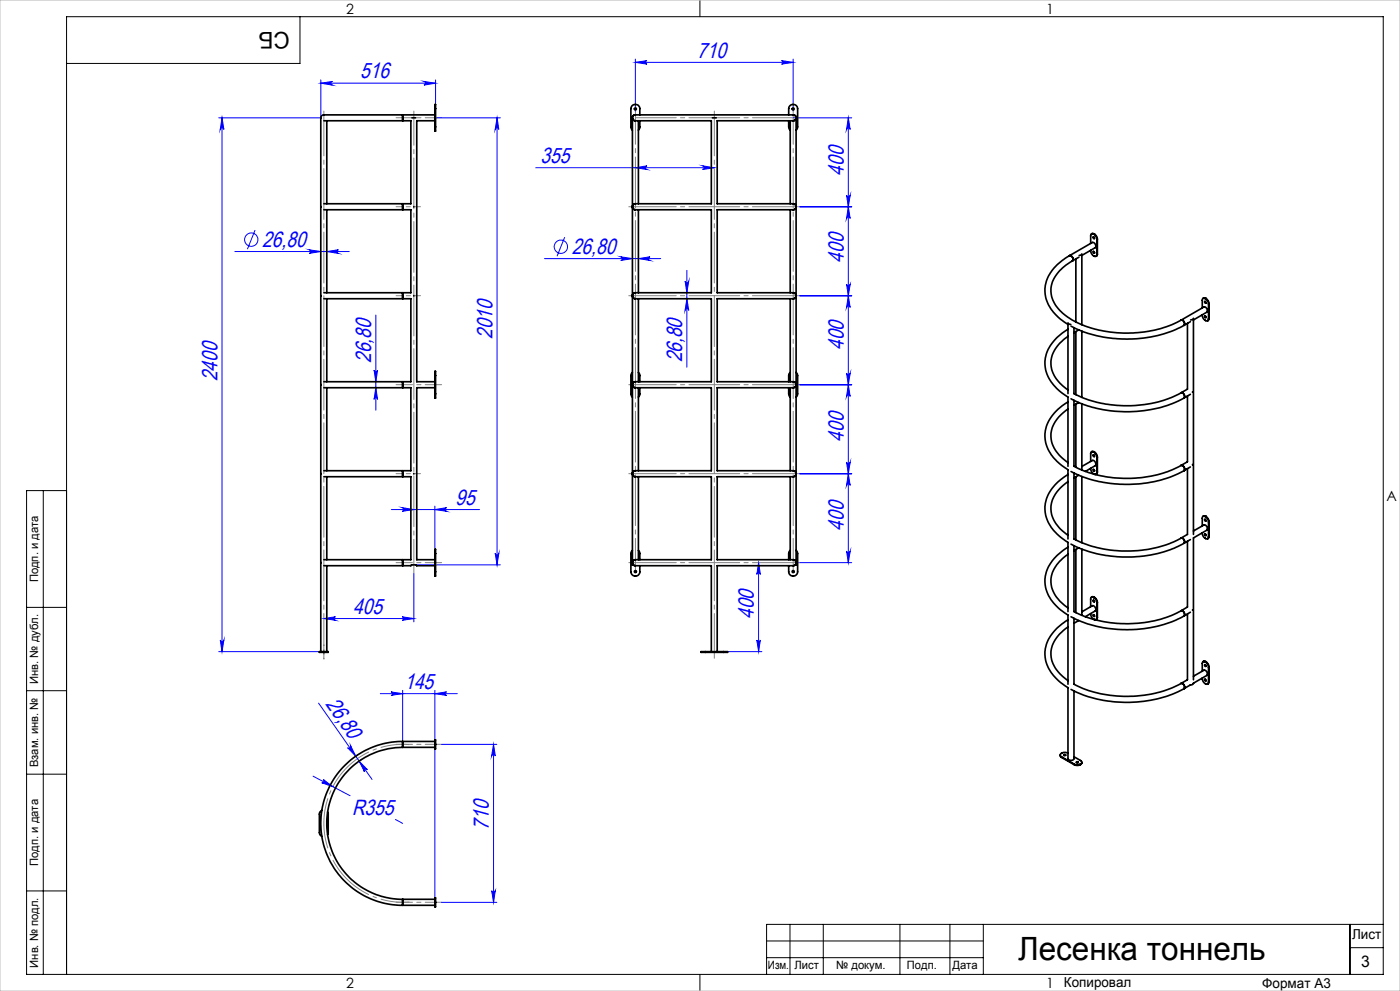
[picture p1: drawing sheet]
<svg xmlns="http://www.w3.org/2000/svg" width="420mm" height="297mm" viewBox="0 0 420 297" stroke-linecap="round" stroke-linejoin="round" font-family="sans-serif">
<g fill="none" stroke="#00f" stroke-width=".3">
<path d="M190.6 17.7v15.6M190.6 18.7h47.3M190.6 18.7l3.5-.5a.53 .53 0 0 0-.5 .5 .53 .53 0 0 0 .5 .5zM234.5 18.2l3.4 .5-3.4 .5a.53 .53 0 0 0 .5-.5 .53 .53 0 0 0-.5-.5zM237.9 17.7v15.6M66.6 35.3v160M66.6 35.3l.6 3.5a.55 .55 0 0 0-.6-.5 .55 .55 0 0 0-.5 .5zM96.2 24v11.3h-30.6M96.2 24.9h34.5M96.2 24.9l3.5-.5a.55 .55 0 0 0-.5 .6 .55 .55 0 0 0 .5 .5zM127.2 24.4l3.5 .5-3.5 .6a.55 .55 0 0 0 .5-.5 .55 .55 0 0 0-.5-.6zM130.5 35.3h19.6"/>
<path d="M130.7 24v7.3M149.1 35.3l.5 3.5a.55 .55 0 0 0-.5-.5 .55 .55 0 0 0-.5 .5zM149.1 35.3v134M237.9 35.3h17.6M254.5 35.3l.6 3.5a.55 .55 0 0 0-.6-.5 .55 .55 0 0 0-.5 .5zM254.5 35.3v133.3M160.7 50.3h53.6M190.6 50.3l3.5-.6a.55 .55 0 0 0-.5 .5 .55 .55 0 0 0 .5 .6zM210.8 49.7l3.5 .6-3.5 .5a.55 .55 0 0 0 .5-.6 .55 .55 0 0 0-.5-.5zM254 58.5a.55 .55 0 0 0 .5 .5 .55 .55 0 0 0 .6-.5l-.6 3.5zM70.4 75.4h34.4M76.5 69l-2.3 5.7"/>
<path d="M92.7 74.9l3.5 .5-3.5 .5a.55 .55 0 0 0 .5-.5 .55 .55 0 0 0-.5-.5zM98 75.4l3.5-.5a.55 .55 0 0 0-.5 .5 .55 .55 0 0 0 .5 .5zM163.3 77.5h34.9M169.4 71.1l-2.3 5.7M186.2 77l3.5 .5-3.5 .6a.55 .55 0 0 0 .5-.6 .55 .55 0 0 0-.5-.5zM191.5 77.5l3.5-.5a.55 .55 0 0 0-.5 .5 .55 .55 0 0 0 .5 .6zM240 62h15.5M254.5 62l.6 3.5a.55 .55 0 0 0-.6-.5 .55 .55 0 0 0-.5 .5zM112.7 94.4v28.5M205.5 84.2a.55 .55 0 0 0 .6 .5 .55 .55 0 0 0 .5-.5l-.5 3.5zM206.1 81v29M206.1 89.5l.5 3.5a.55 .55 0 0 0-.5-.5 .55 .55 0 0 0-.6 .5z"/>
<path d="M240 88.6h15.5M254 85.2a.55 .55 0 0 0 .5 .5 .55 .55 0 0 0 .6-.5l-.6 3.4zM254.5 88.6l.6 3.5a.55 .55 0 0 0-.6-.5 .55 .55 0 0 0-.5 .5zM112.2 110.9a.53 .53 0 0 0 .5 .5 .53 .53 0 0 0 .6-.5l-.6 3.5zM112.7 116.2l.6 3.5a.53 .53 0 0 0-.6-.5 .53 .53 0 0 0-.5 .5zM240 115.3h15.5M254 111.8a.55 .55 0 0 0 .5 .5 .55 .55 0 0 0 .6-.5l-.6 3.5zM254.5 115.3l.6 3.5a.55 .55 0 0 0-.6-.5 .55 .55 0 0 0-.5 .5zM254 138.5a.55 .55 0 0 0 .5 .5 .55 .55 0 0 0 .6-.5l-.6 3.5zM117.4 152.7h26.5M120.6 152.1l3.5 .6-3.5 .5a.55 .55 0 0 0 .6-.5 .55 .55 0 0 0-.6-.6zM130.5 151.7v12.9"/>
<path d="M130.5 152.7l3.5-.6a.55 .55 0 0 0-.6 .6 .55 .55 0 0 0 .6 .5zM240 142h15.5M254.5 142l.6 3.5a.55 .55 0 0 0-.6-.6 .55 .55 0 0 0-.5 .6zM124.1 171.9v14.5M125 169.3h25.1M148.6 165.8a.55 .55 0 0 0 .5 .5 .55 .55 0 0 0 .5-.5l-.5 3.5zM227.6 168.6l.5 3.6a.53 .53 0 0 0-.5-.6 .53 .53 0 0 0-.6 .6zM227.6 168.6v26.7M240 168.6h15.5M254 165.1a.55 .55 0 0 0 .5 .6 .55 .55 0 0 0 .6-.6l-.6 3.5zM65.6 195.3h30.6M66.1 191.8a.55 .55 0 0 0 .5 .5 .55 .55 0 0 0 .6-.5l-.6 3.5z"/>
<path d="M97.2 185.4h26.9M97.2 185.4l3.4-.5a.53 .53 0 0 0-.5 .5 .53 .53 0 0 0 .5 .5zM120.6 184.9l3.5 .5-3.5 .5a.53 .53 0 0 0 .5-.5 .53 .53 0 0 0-.5-.5zM215.2 195.3h13.4M227 191.8a.53 .53 0 0 0 .6 .5 .53 .53 0 0 0 .5-.5l-.5 3.5zM95.6 210.7l11.1 15.9M114.1 207.9h23.1M117.3 207.4l3.5 .5-3.5 .5a.53 .53 0 0 0 .5-.5 .53 .53 0 0 0-.5-.5zM120.8 206.9v15.3M130.5 206.9v62.2M130.5 207.9l3.5-.5a.53 .53 0 0 0-.5 .5 .53 .53 0 0 0 .5 .5zM93.9 232.6l11.1 5.9"/>
<path d="M97 233.6l2.9 2.2-3.4-1.2a.54 .54 0 0 0 .7-.3 .54 .54 0 0 0-.2-.7zM104.3 224.1a.55 .55 0 0 0 .7 .1 .55 .55 0 0 0 .2-.8l1.5 3.2zM106.7 226.6l1 1.5M107.5 226.1l-.8 .5M107.7 228.1l2.5 2.6a.53 .53 0 0 0-.7-.2 .53 .53 0 0 0-.2 .8zM107.7 228.1l3.9 5.5M108.6 227.5l-.8 .6M132.5 223.1h16.5M148.1 223.1v47.3M148.1 223.1l.5 3.5a.55 .55 0 0 0-.6-.5 .55 .55 0 0 0-.5 .5zM118.6 245.6l2.2 1.2M132.5 270.4h16.5"/>
<path d="M147.5 266.9a.55 .55 0 0 0 .5 .5 .55 .55 0 0 0 .6-.5l-.5 3.5z"/>
<circle cx="75.4" cy="71.8" r="1.99"/>
<circle cx="168.3" cy="73.9" r="1.99"/>
</g>
<path d="M122.8 223.2a23.7 23.7 0 0 0-25.6 23.5 23.7 23.7 0 0 0 25.6 23.6" fill="none" stroke="#808080" stroke-width=".3" stroke-dasharray="15.2 1.3 1.3 1.3" stroke-dashoffset="6.5" stroke-linecap="butt"/>
<path d="M132.5 35.3h-13.7M132.5 115.3h-13.7M132.5 168.6h-13.7M132.5 223.1h-13.7M118.8 270.4h13.7" fill="none" stroke="#808080" stroke-width=".3" stroke-dasharray="15.2 1.3 1.3 1.3" stroke-dashoffset="10.3"/>
<path d="M118.8 62h7.4M126.2 88.6h-7.4M126.2 142h-7.4" fill="none" stroke="#808080" stroke-width=".3" stroke-dasharray="15.2 1.3 1.3 1.3" stroke-dashoffset="13.5"/>
<path d="M124.2 171.9v-138.6" fill="none" stroke="#808080" stroke-width=".3" stroke-dasharray="15.2 1.3 1.3 1.3" stroke-dashoffset="5"/>
<path d="M97.2 197.3v-164M214.3 197.3v-164" fill="none" stroke="#808080" stroke-width=".3" stroke-dasharray="15.2 1.3 1.3 1.3" stroke-dashoffset="1.8"/>
<path d="M97.1 197.5v-4.2M97.2 197.5v-4.2" fill="none" stroke="#808080" stroke-width=".3" stroke-dasharray="15.2 1.3 1.3 1.3" stroke-dashoffset="15"/>
<path d="M190.6 171.3v-138M238 171.3v-138" fill="none" stroke="#808080" stroke-width=".3" stroke-dasharray="15.2 1.3 1.3 1.3" stroke-dashoffset="5.3"/>
<path d="M238 35.3h-47.4" fill="none" stroke="#808080" stroke-width=".3" stroke-dasharray="15.2 1.3 1.3 1.3" stroke-dashoffset="3"/>
<path d="M188.6 62h51.4M188.6 88.6h51.4M188.6 115.3h51.4M188.6 142h51.4M188.6 168.6h51.4" fill="none" stroke="#808080" stroke-width=".3" stroke-dasharray="15.2 1.3 1.3 1.3" stroke-dashoffset="1"/>
<g fill="none" stroke="#000" stroke-width=".3">
<path d="M90 5v14h-70M210 0v5M13 147v145M20 147h-12v145h407v-287h-395v287M8 182h12M8 207h12M8 232h12M8 267h12M237 277v15M247 277v15M270 277v15M285 277v15"/>
<path d="M295 277v15M405 277v15M415 277h-185v15M210 292v5M230 282h65M230 287h65M405 284h10"/>
</g>
<path d="M0 0h420v297h-420z" fill="none" stroke="#c0c0c0" stroke-width=".3"/>
<g fill="#00f">
<path d="M107.7 228.1l2.5 2.6a.53 .53 0 0 0-.7-.2 .53 .53 0 0 0-.2 .8zM104.3 224.1a.55 .55 0 0 0 .7 .1 .55 .55 0 0 0 .2-.8l1.5 3.2z"/>
<path d="M120.6 184.9l3.5 .5-3.5 .5a.53 .53 0 0 0 .5-.5 .53 .53 0 0 0-.5-.5zM97.2 185.4l3.4-.5a.53 .53 0 0 0-.5 .5 .53 .53 0 0 0 .5 .5zM127.2 24.4l3.5 .5-3.5 .6a.55 .55 0 0 0 .5-.5 .55 .55 0 0 0-.5-.6zM96.2 24.9l3.5-.5a.55 .55 0 0 0-.5 .6 .55 .55 0 0 0 .5 .5zM98 75.4l3.5-.5a.55 .55 0 0 0-.5 .5 .55 .55 0 0 0 .5 .5zM92.7 74.9l3.5 .5-3.5 .5a.55 .55 0 0 0 .5-.5 .55 .55 0 0 0-.5-.5zM130.5 207.9l3.5-.5a.53 .53 0 0 0-.5 .5 .53 .53 0 0 0 .5 .5zM117.3 207.4l3.5 .5-3.5 .5a.53 .53 0 0 0 .5-.5 .53 .53 0 0 0-.5-.5zM210.8 49.7l3.5 .6-3.5 .5a.55 .55 0 0 0 .5-.6 .55 .55 0 0 0-.5-.5zM190.6 50.3l3.5-.6a.55 .55 0 0 0-.5 .5 .55 .55 0 0 0 .5 .6zM191.5 77.5l3.5-.5a.55 .55 0 0 0-.5 .5 .55 .55 0 0 0 .5 .6zM186.2 77l3.5 .5-3.5 .6a.55 .55 0 0 0 .5-.6 .55 .55 0 0 0-.5-.5z"/>
<path d="M120.6 152.1l3.5 .6-3.5 .5a.55 .55 0 0 0 .6-.5 .55 .55 0 0 0-.6-.6zM130.5 152.7l3.5-.6a.55 .55 0 0 0-.6 .6 .55 .55 0 0 0 .6 .5zM97 233.6a.54 .54 0 0 1 .2 .8 .54 .54 0 0 1-.7 .2l3.4 1.2zM190.6 18.7l3.5-.5a.53 .53 0 0 0-.5 .5 .53 .53 0 0 0 .5 .5zM234.5 18.2l3.4 .5-3.4 .5a.53 .53 0 0 0 .5-.5 .53 .53 0 0 0-.5-.5z"/>
<path d="M112.7 116.2l.6 3.5a.53 .53 0 0 0-.6-.5 .53 .53 0 0 0-.5 .5zM112.2 110.9a.53 .53 0 0 0 .5 .5 .53 .53 0 0 0 .6-.5l-.6 3.5zM148.6 165.8a.55 .55 0 0 0 .5 .5 .55 .55 0 0 0 .5-.5l-.5 3.5zM149.1 35.3l.5 3.5a.55 .55 0 0 0-.5-.5 .55 .55 0 0 0-.5 .5zM227 191.8a.53 .53 0 0 0 .6 .5 .53 .53 0 0 0 .5-.5l-.5 3.5zM227.6 168.6l.5 3.6a.53 .53 0 0 0-.5-.6 .53 .53 0 0 0-.6 .6zM254 165.1a.55 .55 0 0 0 .5 .6 .55 .55 0 0 0 .6-.6l-.6 3.5zM254.5 142l.6 3.5a.55 .55 0 0 0-.6-.6 .55 .55 0 0 0-.5 .6zM254 138.5a.55 .55 0 0 0 .5 .5 .55 .55 0 0 0 .6-.5l-.6 3.5zM254.5 115.3l.6 3.5a.55 .55 0 0 0-.6-.5 .55 .55 0 0 0-.5 .5zM254 111.8a.55 .55 0 0 0 .5 .5 .55 .55 0 0 0 .6-.5l-.6 3.5zM254.5 88.6l.6 3.5a.55 .55 0 0 0-.6-.5 .55 .55 0 0 0-.5 .5zM254 85.2a.55 .55 0 0 0 .5 .5 .55 .55 0 0 0 .6-.5l-.6 3.4zM254.5 62l.6 3.5a.55 .55 0 0 0-.6-.5 .55 .55 0 0 0-.5 .5zM254 58.5a.55 .55 0 0 0 .5 .5 .55 .55 0 0 0 .6-.5l-.6 3.5zM254.5 35.3l.6 3.5a.55 .55 0 0 0-.6-.5 .55 .55 0 0 0-.5 .5z"/>
<path d="M66.6 35.3l.6 3.5a.55 .55 0 0 0-.6-.5 .55 .55 0 0 0-.5 .5zM66.1 191.8a.55 .55 0 0 0 .5 .5 .55 .55 0 0 0 .6-.5l-.6 3.5zM148.1 223.1l.5 3.5a.55 .55 0 0 0-.6-.5 .55 .55 0 0 0-.5 .5zM147.5 266.9a.55 .55 0 0 0 .5 .5 .55 .55 0 0 0 .6-.5l-.5 3.5zM205.5 84.2a.55 .55 0 0 0 .6 .5 .55 .55 0 0 0 .5-.5l-.5 3.5zM206.1 89.5l.5 3.5a.55 .55 0 0 0-.5-.5 .55 .55 0 0 0-.6 .5z"/>
</g>
<g fill="none" stroke="#000" stroke-width=".5">
<path d="M97.2 36.2h23.6M98 36.2v24.9M120.8 34.4h-22.3a1.88 1.88 0 0 0-2.3 .8v160.1M120.8 34.4v1.8M120.8 34.4h9.7M120.8 36.2h2.5v24.9h-2.5M123.6 35.3h1.1M130.5 32.6v-1.3h.2v1.3M130.5 38v1.3h.2v-1.3M130.5 36.2h-5.5v78.2h5.5M130.5 32.6h.2M130.5 38h.2"/>
<path d="M130.5 32.6v5.4M130.7 32.6v5.4M189.7 35.4v26.5M190.6 36.2h22.8v24.9h-22.8M190.6 34.4h47.3M190.6 34.4a.88 .88 0 0 0-.9 .9 .88 .88 0 0 0 .9 .9M191.5 36.2v24.9M191.9 34.4v-1.8a1.34 1.34 0 0 0-1.3-1.3 1.34 1.34 0 0 0-1.3 1.3v5.4l.4 1M191.9 36.2v2l-.4 .8M213.7 35.3h1.2M236.6 34.4v-1.8a1.34 1.34 0 0 1 1.3-1.3 1.34 1.34 0 0 1 1.4 1.3v5.4l-.5 1M236.6 36.2v1.8l.5 1"/>
<path d="M237.1 36.2v24.9M237.9 36.2h-22.7v24.9h22.7M237.9 34.4a.88 .88 0 0 1 .9 .9 .88 .88 0 0 1-.9 .9M238.8 35.4v26.5M97.2 62.9h23.6M97.2 61.1h23.6M98 62.9v24.8M120.8 61.1v1.8M120.8 62.9h2.5v24.8h-2.5M124.1 61.9v.2M189.7 62.1v26.5M190.6 62.9h22.8v24.8h-22.8"/>
<path d="M190.6 61.1a.9 .9 0 0 0-.9 .9 .9 .9 0 0 0 .9 .9M191.5 62.9v24.8M237.1 62.9v24.8M237.9 62.9h-22.7v24.8h22.7M237.9 61.1a.9 .9 0 0 1 .9 .9 .9 .9 0 0 1-.9 .9M238.8 62.1v26.5M320.9 76.6a12.8 12.8 0 0 0-7.4 10.3 12.3 12.3 0 0 0 6.9 10.3v20.8M320.9 76.6a1.02 1.02 0 0 1 .8 1.6M320.9 76.6l6.8-3.9a1.02 1.02 0 0 1 .9 1.5l-4 2.3v20.8M321.7 78.2a11.1 11.1 0 0 0-6.4 8.8 10.2 10.2 0 0 0 5.5 8.4 35.7 35.7 0 0 0 27.1 3.2l3.5-1.2 2.9-1.4M322.8 77.6v18.9M323.7 77.1l-2 1.1"/>
<path d="M324.6 76.1l-.4 .3-.5 .1M327.2 75a1.42 1.42 0 0 0 1.7 1.7l.2-.5M327.4 70.1h.8M327.9 75.4a.25 .25 0 0 1 .4 .1 .25 .25 0 0 1-.3 .3zM327.9 71h.3a.27 .27 0 0 1 .2 .4 .27 .27 0 0 1-.4 .1 .27 .27 0 0 1-.1-.3zM328.1 70.2l-.6-.1-.3 .3v2.6M328.1 71l.2 .5M328.1 75.3l.2 .5M328.1 70.2h.1M328.2 70.2l.5 .5 .4 1.1M328.2 70.1l-.1 .1M328.2 70.1h.1"/>
<path d="M328.3 70.1l.7 .8 .2 .8M328.3 70.1l-.1 .1M329.1 71.8v4.4M329.2 76.2l-.4 .6M329.2 71.7v4.5M329.2 71.7l-.1 .1M329.2 76.2h-.1M97.2 89.5h23.6M97.2 87.7h23.6M98 89.5v24.9M120.8 87.7v1.8M120.8 89.5h2.5v24.9h-2.5"/>
<path d="M124.1 88.6v.1M189.7 88.7v26.5M190.6 89.5h22.8v24.9h-22.8M190.6 87.7a.9 .9 0 0 0-.9 .9 .9 .9 0 0 0 .9 .9M191.5 89.5v24.9M237.1 89.5v24.9M237.9 89.5h-22.7v24.9h22.7M237.9 87.7a.9 .9 0 0 1 .9 .9 .9 .9 0 0 1-.9 .9M238.8 88.7v26.5M320.4 98.7a12.5 12.5 0 0 0-6.9 10.4 12.5 12.5 0 0 0 6.9 9.9v20.8M320.4 96.8l.4 .4h.4M322.2 98.2v19.8a36.2 36.2 0 0 0 32.1-.3"/>
<path d="M322.8 99.4v18.9M323.6 98.9l-1.4 .8M324.6 99.2v19.9M354.3 96a1.04 1.04 0 0 1 1.1 1.3l-.2 .2M354.3 96l6.9-4a1.05 1.05 0 0 1 .9 1.6l-4.1 2.3v64.3M355.2 97.5a38.1 38.1 0 0 1-33.9 .3M356.2 96.9v19.7l-1.9 1.1M357.1 96.4l-1.9 1.1M358 95.4l-.2 .3-.6 .2M360.7 94.4a1.46 1.46 0 0 0 1.7 1.6l.1-.4M361.5 90.4l.3 .4M361.5 94.7l.3 .4"/>
<path d="M361.5 90.3v.1M361.6 89.5l-.5-.1-.3 .2-.1 2.7M361.6 89.5h.1M361.7 89.5l.6 .8 .2 .8M361.7 89.4h-.8M361.7 89.4l-.1 .1M361.7 89.4l.1 .1M361.8 89.5l.7 .7 .2 .8M361.8 89.5h-.1M362.5 91.1v4.5M362.7 95.5l-.4 .6M362.7 91l-.2 .1"/>
<path d="M362.7 95.5l-.2 .1M362.7 91v4.5M97.2 116.2h23.6M97.2 114.4h23.6M98 116.2v24.9M120.8 114.4v1.8M120.8 116.2h2.5v24.9h-2.5M130.5 112.6v-1.3h.2v1.3M130.5 118v1.3h.2v-1.3M130.5 116.2h-5.5v51.5h5.5M130.5 112.6v5.4M130.5 112.6h.2"/>
<path d="M130.5 118h.2M130.7 112.6v5.4M189.7 111.6l-.4 1v5.4l.4 1M189.7 115.4v26.5M190.6 116.2h22.8v24.9h-22.8M190.6 114.4a.9 .9 0 0 0-.9 .9 .9 .9 0 0 0 .9 .9M191.5 111.6l.4 .8v2M191.5 116.2v24.9M191.9 116.2v2l-.4 .8M236.6 116.2v1.8l.5 1M237.1 111.6l-.5 1v1.8M237.1 116.2v24.9"/>
<path d="M237.9 116.2h-22.7v24.9h22.7M237.9 114.4a.9 .9 0 0 1 .9 .9 .9 .9 0 0 1-.9 .9M238.8 111.6l.5 1v5.4l-.5 1M238.8 115.4v26.5M320.4 100.8a9.9 9.9 0 0 0-5.1 8.7 10.5 10.5 0 0 0 5.1 7.4M322.2 120v19.7a36.2 36.2 0 0 0 32.1-.2M354.3 117.7a1.02 1.02 0 0 1 .9 1.6M355.2 119.3a37.8 37.8 0 0 1-33.9 .2M356.2 118.7v19.7l-1.9 1.1M357.1 118.2l-1.9 1.1M357.8 117.4v.2M320.4 120.4a12.5 12.5 0 0 0-6.9 10.4 12.5 12.5 0 0 0 6.9 10v20.7"/>
<path d="M320.4 122.6a9.5 9.5 0 0 0-5 9.4 11.3 11.3 0 0 0 5 6.6M322.8 121.1v18.9M323.6 120.6l-1.4 .9M324.6 139.8l3.1-1.8a1.02 1.02 0 0 1 .9 1.6l-3 1.7M324.6 121v19.8M327.9 136.4a.25 .25 0 0 1 .5 .1 .25 .25 0 0 1-.4 .3zM328 136.4l.3 .4M328.1 135.5l-.5-.1-.3 .2-.1 2.7M328.1 135.5h.1M328.1 136.3l-.1 .1M328.2 135.5l.7 .8 .2 .8M328.2 135.4h-.8"/>
<path d="M328.2 135.4l-.1 .1M328.2 135.4l.1 .1M328.3 135.5l.5 .4 .4 1.1M328.3 135.5h-.1M329.1 137.1v4.5M329.2 137l-.1 .1M329.2 137v4.5M354.3 139.5a1.02 1.02 0 0 1 .9 1.5M357.1 139.9l-1.9 1.1M357.8 139.2v.1M97.2 142.9h23.6M97.2 141.1h23.6"/>
<path d="M98 142.9v24.8M120.8 141.1v1.8M120.8 142.9h2.5v24.8h-2.5M124.1 141.9v.2M189.7 142.1v26.5M190.6 142.9h22.8v24.8h-22.8M190.6 141.1a.9 .9 0 0 0-.9 .9 .9 .9 0 0 0 .9 .9M191.5 142.9v24.8M237.1 142.9v24.8M237.9 142.9h-22.7v24.8h22.7M237.9 141.1a.9 .9 0 0 1 .9 .9 .9 .9 0 0 1-.9 .9M238.8 142.1v26.5"/>
<path d="M320.4 142.2a12.5 12.5 0 0 0-6.9 10.4 12.5 12.5 0 0 0 6.9 10v20.7M320.4 144.4a9.6 9.6 0 0 0-5 9.4 11.3 11.3 0 0 0 5 6.6M322.2 141.8v19.7a36.4 36.4 0 0 0 32.1-.2M322.8 142.9v18.9M323.6 142.4l-1.4 .8M324.6 142.8v19.8M327.2 140.4l.4 1.2 .8 .6M327.9 140.7a.25 .25 0 0 1 .4 .1 .25 .25 0 0 1-.3 .3zM328.1 140.7l.2 .4M329.1 141.6l-.2 .5-.5 .1M329.2 141.5l-.4 .6M329.2 141.5l-.1 .1"/>
<path d="M355.2 141a38 38 0 0 1-33.9 .3M356.2 140.5v19.7l-1.9 1.1M358 159.1l3.2-1.8a1.07 1.07 0 0 1 .9 1.6l-4.1 2.3v42.5M360.7 159.7a1.46 1.46 0 0 0 1.7 1.7l.1-.5M360.9 154.7h.8M361.5 155.6l.3 .5M361.6 154.8l-.5-.1-.4 .3v2.6M361.6 154.8l.1 .1M361.7 154.9l.6 .7 .2 .8M361.7 154.7l-.1 .1M361.7 154.7l.1 .1M361.8 154.8l.7 .7 .2 .8"/>
<path d="M361.8 154.8l-.1 .1M362.5 156.4v4.5M362.7 156.3v4.5M362.7 156.3l-.2 .1M97.2 169.5h23.6M97.2 167.7h23.6M98 169.5v25.8M120.8 169.5h2.5l.2-.2h1.3l.2 .2h5.5M120.8 167.7v1.8M130.5 165.9v-1.3h.2v1.3M130.5 171.4v1.2h.2v-1.2M130.5 165.9v5.5"/>
<path d="M130.5 165.9h.2M130.5 171.4h.2M130.7 165.9v5.5M189.7 168.7v.6h.3M189.7 165l-.4 .9v5.5a1.34 1.34 0 0 0 1.3 1.2 1.34 1.34 0 0 0 1.3-1.2v-1.9M190.6 169.5h22.8v25.8M190.6 167.7a.9 .9 0 0 0-.9 .9 .9 .9 0 0 0 .9 .9M191.5 165l.4 .7v2M237.1 165l-.5 .9v1.8M237.9 169.5h-22.7v25.8M237.9 167.7a.9 .9 0 0 1 .9 .9 .9 .9 0 0 1-.9 .9M238.8 168.7v.6h-.3"/>
<path d="M238.8 165l.5 .9v5.5a1.34 1.34 0 0 1-1.4 1.2 1.34 1.34 0 0 1-1.3-1.2v-1.9M320.4 164a12.5 12.5 0 0 0-6.9 10.4 12.5 12.5 0 0 0 6.9 9.9v20.8M320.4 166.1a9.6 9.6 0 0 0-5 9.5 11.3 11.3 0 0 0 5 6.6M322.2 163.5v19.8a36.2 36.2 0 0 0 32.1-.2M322.8 164.7v18.9M323.6 164.2l-1.4 .8M324.6 164.6v19.8M327.4 179h.8M327.9 179.9a.25 .25 0 0 1 .4 .1 .25 .25 0 0 1-.3 .3zM328.1 179l-.5-.1-.4 .4v2.5M328.1 179.9l.2 .4M328.1 179l.1 .1"/>
<path d="M328.2 179.1l.5 .4 .4 1.2M328.2 179h-.1M328.2 179h.1M328.3 179l.7 .7 .2 .8M328.3 179l-.1 .1M354.3 161.3a1.02 1.02 0 0 1 .9 1.5M355.2 162.8a38 38 0 0 1-33.9 .3M356.2 162.2v19.7l-1.9 1.2M357.1 161.7l-1.9 1.1M361.4 160.1a.24 .24 0 0 1 .4 .1 .24 .24 0 0 1-.2 .3zM361.5 160l.3 .5M362.7 160.8l-.4 .7"/>
<path d="M362.7 160.8l-.2 .1M97.1 195.3h-1.3v.2h1.3M97.1 195.5h.1M97.1 195.3v.2M97.1 195.3h.1M97.2 195.3h1.3v.2h-1.3M97.2 195.3v.2M211.6 195.3h-1.3v.2h1.3M211.6 195.5h5.4M211.6 195.3h5.4M211.6 195.3v.2M217 195.3h1.3v.2h-1.3"/>
<path d="M217 195.3v.2M320.4 185.8a12.5 12.5 0 0 0-6.9 10.4 12.5 12.5 0 0 0 6.9 9.9v21.3a1.03 1.03 0 0 0 1.8 0v-20.3M320.4 187.9a9.9 9.9 0 0 0-5.1 8.7 10.5 10.5 0 0 0 5.1 7.4M322.2 185.3v19.8a36.2 36.2 0 0 0 32.1-.3M323.6 186l-1.4 .8M324.6 183.4l3.1-1.9a1.02 1.02 0 0 1 .9 1.6l-3 1.7M327.2 183.9l.4 1.2 .8 .6M327.9 184.3a.25 .25 0 0 1 .4 .1 .25 .25 0 0 1-.3 .3zM328.1 184.2l.2 .5M329.1 185.1l-.2 .6h-.5M329.1 180.7v4.4M329.2 185l-.4 .7"/>
<path d="M329.2 180.5v4.5M329.2 180.5l-.1 .2M329.2 185l-.1 .1M354.3 183.1a1.04 1.04 0 0 1 1.1 1.3l-.2 .2M355.2 184.6a38.1 38.1 0 0 1-33.9 .3M356.2 184v19.7l-1.9 1.1M357.1 183.5l-1.9 1.1M357.8 182.8v.1M361.5 199.2l.3 .5M361.6 198.4a.52 .52 0 0 0-.7-.1 .52 .52 0 0 0-.2 .6v2.3M361.6 198.4h.1M361.7 198.4l.6 .7 .2 .9"/>
<path d="M361.7 198.3h-.8M361.7 198.3l-.1 .1M361.7 198.3h.1M361.8 198.3l.7 .8 .2 .8M361.8 198.3l-.1 .1M362.5 200v4.4M362.7 199.9v4.4M362.7 199.9l-.2 .1M354.3 204.8a1.02 1.02 0 0 1 .9 1.6M355.2 206.4a37.8 37.8 0 0 1-33.9 .2M357.1 205.3l-1.9 1.1M358 204.8l-.3 .4-.6 .1"/>
<path d="M358 202.7l3.2-1.8a1.05 1.05 0 0 1 .9 1.5l-4.1 2.3M358 204.7v.1M360.7 203.2a1.42 1.42 0 0 0 1.7 1.7l.1-.5M361.5 203.5l.3 .5M362.7 204.3l-.4 .7M362.7 204.3l-.2 .1M120.8 224a22.8 22.8 0 0 0-22.8 22.7 22.8 22.8 0 0 0 22.8 22.8M120.8 222.2a24.6 24.6 0 0 0-24.6 24.6 24.6 24.6 0 0 0 24.6 24.5M120.8 222.2v1.8M120.8 224h9.7M120.8 222.2h9.7M130.5 223v-1.2h.2v1.2"/>
<path d="M130.5 223.2v1.2h.2v-1.2M130.5 223v.2M130.5 223h.2M130.5 223.2h.2M130.7 223v.2M318.1 226.3l.3 .7M318.4 226.8l3.9 2.2M318.4 226.8v.2M318.4 227l3.9 2.2M319.2 226.2l.3-.1a.23 .23 0 0 1-.1 .4 .23 .23 0 0 1-.2-.3zM319.2 226.4h.5M320.4 225.8a1.43 1.43 0 0 0-2.3 .6l.3 .4"/>
<path d="M322.2 226.8l2.2 1.3 .2 .4-.4 .5M322.3 229l.6 .2 1.2-.2M322.3 229.2l.8 .2 1-.2M322.3 229v.2M322.9 228.5h.6M324.1 229v.2M324.2 229h-.1M324.2 229v.1M324.2 229.1l-.1 .1M324.6 228.5l-.4 .6M96.6 242.9l-.6 .4-.2 .5v5.7a1.15 1.15 0 0 0 .8 1.1M98.3 243.4l.2 .4v5.9l-.2 .5"/>
<path d="M120.8 269.5v1.8M120.8 269.5h9.7M120.8 271.3h9.7M130.5 270.4v-1.3h.2v1.3M130.5 270.5v1.3h.2v-1.3M130.5 270.4v.1M130.5 270.4h.2M130.5 270.5h.2M130.7 270.4v.1"/>
<circle cx="190.6" cy="32.7" r=".3"/>
<circle cx="237.9" cy="32.7" r=".31"/>
<circle cx="361.6" cy="90.7" r=".26"/>
<circle cx="361.6" cy="94.9" r=".26"/>
<circle cx="361.6" cy="156" r=".26"/>
<circle cx="190.6" cy="171.3" r=".3"/>
<circle cx="237.9" cy="171.3" r=".3"/>
<circle cx="361.6" cy="199.5" r=".26"/>
<circle cx="361.6" cy="203.8" r=".26"/>
<circle cx="323.1" cy="228.4" r=".25"/>
</g>
<text font-size="9.6" x="305.4" y="287.8">Лесенка тоннель</text>
<text font-size="6.9" x="86.9" y="9.4" transform="rotate(-180 86.9 9.4)">СБ</text>
<g font-size="6.6" fill="#00f">
<text x="209.1" y="17.3">710</text>
<text x="108.1" y="23.5">516</text>
<text x="162.2" y="48.8">355</text>
<text x="253.1" y="52.7" transform="rotate(-90 253.1 52.7)">400</text>
<text x="78.7" y="74">26,80</text>
<text x="171.6" y="76.1">26,80</text>
<text x="253.1" y="78.7" transform="rotate(-90 253.1 78.7)">400</text>
<text x="147.7" y="101.6" transform="rotate(-90 147.7 101.6)">2010</text>
<text x="253.1" y="104.9" transform="rotate(-90 253.1 104.9)">400</text>
<text x="111.3" y="108.8" transform="rotate(-90 111.3 108.8)">26,80</text>
<text x="204.7" y="108.6" transform="rotate(-90 204.7 108.6)">26,80</text>
<text x="65.2" y="114.3" transform="rotate(-90 65.2 114.3)">2400</text>
<text x="253.1" y="132.4" transform="rotate(-90 253.1 132.4)">400</text>
<text x="136.6" y="151.3">95</text>
<text x="253.1" y="159.1" transform="rotate(-90 253.1 159.1)">400</text>
<text x="106" y="183.9">405</text>
<text x="226.2" y="185.5" transform="rotate(-90 226.2 185.5)">400</text>
<text x="121.3" y="206.4">145</text>
<text x="97.6" y="211" transform="rotate(55 97.6 211)">26,80</text>
<text x="105.6" y="244.2">R355</text>
<text x="146.6" y="248.6" transform="rotate(-90 146.6 248.6)">710</text>
</g>
<text font-size="4.8" x="408.3" y="289.7">3</text>
<g font-size="4.2">
<text x="103.8" y="4.2">2</text>
<text x="313.8" y="4.2">1</text>
<text x="415.9" y="150.2">A</text>
<text x="103.8" y="296.2">2</text>
<text x="313.8" y="296.2">1</text>
</g>
<g font-size="4.1">
<text x="405.6" y="281.5">Лист</text>
<text x="319.2" y="295.9">Копировал</text>
<text x="378.7" y="296">Формат А3</text>
</g>
<g font-size="3.4">
<text x="11.4" y="174.5" transform="rotate(-90 11.4 174.5)">Подп. и дата</text>
<text x="11.4" y="205" transform="rotate(-90 11.4 205)">Инв. № дубл.</text>
<text x="11.4" y="229.9" transform="rotate(-90 11.4 229.9)">Взам. инв. №</text>
<text x="11.4" y="259.5" transform="rotate(-90 11.4 259.5)">Подп. и дата</text>
<text x="11.4" y="290" transform="rotate(-90 11.4 290)">Инв. № подл.</text>
<text x="230.4" y="290.4">Изм.</text>
<text x="238.3" y="290.4">Лист</text>
<text x="250.9" y="290.4">№ докум.</text>
<text x="272.1" y="290.4">Подп.</text>
<text x="285.7" y="290.5">Дата</text>
</g>
</svg>
